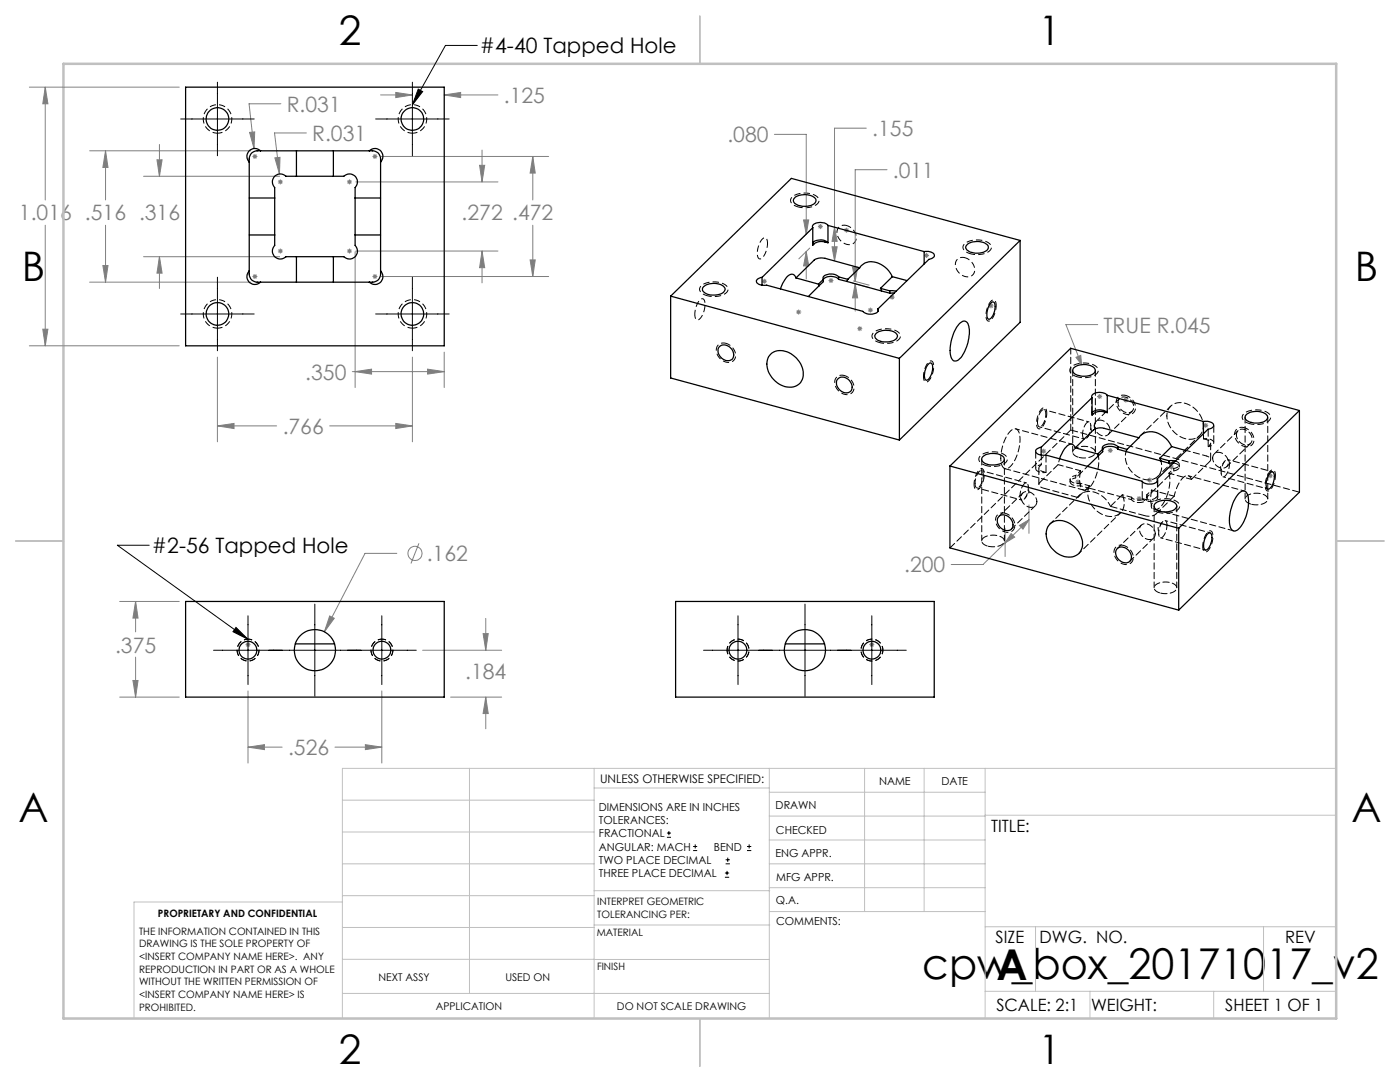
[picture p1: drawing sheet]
<svg xmlns="http://www.w3.org/2000/svg" width="279mm" height="216mm" viewBox="0 0 279 216" stroke-linecap="round" stroke-linejoin="round" font-family="sans-serif">
<g fill="none" stroke="#808080" stroke-width=".2">
<path d="M5.9 17.4h29.9M9 17.4v22.5M9 17.4l.6 3.3h-1.1zM76 18.9h6.3M79 18.5l3.3 .4-3.3 .6zM88.7 18.9h10.7M88.7 18.9l3.2-.4v1zM17.9 30.1h32.2M21.1 30.1l.5 3.3h-1.1zM21.1 30.1v9.8M28.6 35.2h27.2M31.3 31.9h1l-.5 3.3z"/>
<path d="M31.8 28.8v6.4M49.8 26.4l1-.1-.1 3.3zM50.4 31.2h1M50.5 30.9l.7 .7M50.9 30.7v1M51.2 30.9l-.7 .7M54.9 31.5l1-.1-.1 3.3zM55.5 36.3h.9M55.6 35.9l.7 .8M56 35.8v1M56.1 20.7h-6.4l1 8.9M56.3 35.9l-.7 .8"/>
<path d="M61.1 26.5h-6.3l1 8.2M69.3 36.3h.9M69.4 35.9l.7 .8M69.7 35.8v1M70.1 35.9l-.7 .8M71 36.3h28.4M74.3 31.2h1M74.5 30.9l.7 .7M74.8 30.7v1M75.2 30.9l-.7 .7M76.1 31.2h33.4M95.7 33h1l-.5 3.3z"/>
<path d="M96.2 30v6.3M106.3 31.2l.5 3.3h-1zM106.3 31.2v8.7M154.6 26.8h6.3v19.9M172.9 25.6h-6.4v26.5M177 33.9h-6.3v22.3M9 44.9v24.1M17.9 56.3h32.2M20.5 53h1.1l-.5 3.3zM21.1 44.9v11.4M28.6 51.2h27.2M31.8 51.2l.5 3.3h-1z"/>
<path d="M31.8 51.2v6.4M50.4 55.2h1M50.5 54.8l.7 .7M50.9 54.7v1M51.2 54.8l-.7 .7M55.5 50.1h.9M55.6 49.7l.7 .7M56 49.6v1M56.3 49.7l-.7 .7M69.3 50.1h.9M69.4 49.7l.7 .7M69.7 49.6v1"/>
<path d="M70.1 49.7l-.7 .7M70.9 50.2v27.1M71 50.1h28.4M74.3 55.2h1M74.5 54.8l.7 .7M74.8 54.7v1M75.2 54.8l-.7 .7M76.1 55.2h33.4M96.2 50.1l.5 3.3h-1zM96.2 50.1v6.3M105.8 51.9h1l-.5 3.3zM106.3 44.9v10.3"/>
<path d="M152 56.1h1M152.2 55.8l.7 .7M152.5 55.6v1M152.9 55.8l-.7 .7M160.4 43.9h1l-.5 2.8zM160.9 50.2l.5 2.9h-1zM160.9 50.2v5.5M161.6 49.5l-2.2 2.1M161.6 46l-2.2 2.2M163.2 45.2h1M163.4 44.8l.7 .7M163.7 44.7v1"/>
<path d="M164.1 44.8l-.7 .7M165.3 56h1M165.5 55.6l.7 .7M165.8 55.5v1M166.1 49.2h1l-.6 2.9zM166.2 55.6l-.7 .7M166.5 45.3l.6 2.9h-1zM168.5 45.9h.9M168.6 45.6l.7 .7M168.9 45.4v1M169.3 45.6l-.7 .7M170.1 56.5l3.4 .9"/>
<path d="M170.1 53.3h1.1l-.5 2.9zM170.3 56.1l3.2 .8M170.7 56.6v5.5M170.7 56.6l.5 2.8h-1.1zM177.6 59.3h.9M177.7 58.9l.7 .8M178 58.8v1M178.4 58.9l-.7 .8M184.4 51h1M184.5 50.6l.7 .7M184.9 50.4v1.1M185.2 50.6l-.7 .7"/>
<path d="M5.9 69h29.9M8.5 65.7h1.1l-.6 3.3zM43.4 71.3v16.9M70.3 74.2h18.4M70.9 74.2l3.3-.5v.9zM82.3 71.3v16.9M85.3 73.7l3.4 .5-3.4 .4zM88.7 70.3v7M158.9 62.3h1M159 61.9l.7 .7M159.4 61.8v1M159.7 61.9l-.7 .7"/>
<path d="M171.1 65.6h1M171.2 65.2l.7 .7M171.6 65.1v1M171.9 65.2l-.7 .7M173.2 61.9h1M173.4 61.5l.7 .7M173.7 61.4v1M174.1 61.5l-.7 .7M197.3 61h1M197.4 60.7l.7 .7M197.8 60.5v1M198.1 60.7l-.7 .7"/>
<path d="M214.7 71.3l1-.4 .2 1.9zM218.9 79.1h1.1M219.1 64.8h-6.4l3.2 8M219.1 78.8l.7 .7M219.5 78.6v1M219.8 78.8l-.7 .7M224.2 79.8h1M224.3 79.5l.7 .7M224.7 79.3v1M225 79.5l-.7 .7M43.4 85l3.3-.5v1zM43.4 85h11.8"/>
<path d="M65.8 85h16.5M79 84.5l3.3 .5-3.3 .5zM207.8 90h1M207.9 89.7l.7 .7M208.3 89.5v1M208.6 89.7l-.7 .7M214.6 96.2h1M214.8 95.8l.7 .7M215.1 95.7v1M215.5 95.8l-.7 .7M221.1 89.9h1M221.2 89.5l.7 .7"/>
<path d="M221.6 89.4v1M221.9 89.5l-.7 .7M226.8 99.5h1M227 99.1l.7 .7M227.3 99v1M227.7 99.1l-.7 .7M229 95.8h.9M229.1 95.4l.7 .7M229.4 95.3v1M229.8 95.4l-.7 .7M233.3 93.2h1M233.4 92.9l.7 .7"/>
<path d="M233.8 92.7v1M234.1 92.9l-.7 .7M240.1 84.9h1M240.3 84.5l.7 .7M240.6 84.4v1M241 84.5l-.7 .7M253 94.9h1M253.2 94.6l.7 .7M253.5 94.4v1M253.9 94.6l-.7 .7M79.2 110.4h-6.4l-8.1 15.7M83.6 108.4l-1.6 4"/>
<path d="M200.6 105.4v5.7M200.6 108.3l-4.4 4.3h-6.4M201.8 106.5l.7 .7-1.9 1.1zM203.4 104.8l2-1.1-1.2 1.9zM205.4 100.8v5.6M205.4 103.7l-4.8 4.6M23.9 120h11.9M23.9 139.1h11.9M26.5 135.8h1.1l-.5 3.3zM27.1 120l.5 3.3h-1.1zM27.1 120v6.1M27.1 131.1v8"/>
<path d="M49 128.6h1M49.1 128.3l.7 .7M49.5 128.1v1M49.5 137.9v14.4M49.8 128.3l-.7 .7M65.8 122.9l.9 .5-2 2.7zM76.2 137.9v14.4M84.3 129.8h15.8M89.9 139.1h10.2M96.4 126.4h1l-.5 3.4zM96.9 123.4v6.4M96.9 139.1v6.3"/>
<path d="M96.9 139.1l.5 3.3h-1zM173.5 128.6h1M173.6 128.3l.7 .7M174 128.1v1M174.3 128.3l-.7 .7M49.5 149.1l3.3-.5v1zM49.5 149.1h6.8M66.9 149.1h9.3M72.9 148.6l3.3 .5-3.3 .5z"/>
<circle cx="82.8" cy="110.4" r="1.41"/>
</g>
<g fill="none" stroke="#000" stroke-width=".2">
<path d="M43.4 16.4v14.7M82.3 16.4v14.7M83.5 17.8l.8 .5-2 2.6zM95.3 9.1h-6.4l-6.6 11.8M36.1 23.7h14.6M75 23.7h14.6M43.4 55.3v14.7M82.3 55.3v14.7M36.1 62.7h14.6M75 62.7h14.6M29.8 108.8h-6.4l26.1 18.8M42.6 129.8h40.5"/>
<path d="M47.1 125.2l2.4 2.4-3-1.6zM49.5 122.9v13.7M62.8 120.5v18.4M76.2 122.9v13.7M140.4 129.8h40.5M147.3 122.9v13.7M160.7 120.5v18.4M174 122.9v13.7M133.1 167.1h.8M133.1 166.2h.8M133.5 165.8v.9M138.3 169.7h.8"/>
<path d="M138.3 168.9h.8M138.7 168.5v.8M144.7 175h.8M144.7 174.2h.8M144.8 172.4h.9M144.8 171.6h.9M145.1 173.8v.8M145.2 171.1v.9M149.1 169.7h.8M149.1 168.9h.8M149.5 168.5v.8"/>
</g>
<g fill="none" stroke="#000" stroke-width=".2" stroke-dasharray="1.3 .6" stroke-dashoffset=".4" stroke-linecap="butt">
<path d="M141.1 59l-.4-.1a1.11 1.11 0 0 1-.8-1.8 4.2 4.2 0 0 1 5.3 .1 1.18 1.18 0 0 1-1.1 1.7l-1.6 .3-1.4-.2M153.2 48.6v-.4a.61 .61 0 0 0-.5-.8 .61 .61 0 0 0-.7 .5 3.9 3.9 0 0 0-.6 3.6 .73 .73 0 0 0 1.1-.5l.4-1.1 .3-1.3M159.3 41.3l-.4-.1a1.11 1.11 0 0 1-.9-1.8 4.2 4.2 0 0 1 5.3 .1 1.18 1.18 0 0 1-1 1.7l-1.4 .2-1.6-.1M193.7 50.6l-.4-.1a1.11 1.11 0 0 1-.9-1.8 4.2 4.2 0 0 1 5.3 .2 1.18 1.18 0 0 1-1 1.6l-1.6 .3-1.4-.2M138.7 62.7v.4a.61 .61 0 0 0 .4 .7 .61 .61 0 0 0 .8-.4 3.9 3.9 0 0 0 .5-3.7 .73 .73 0 0 0-1 .6l-.5 1-.2 1.4M175.5 68.4l-.4-.2a1.11 1.11 0 0 1-.8-1.8 4.2 4.2 0 0 1 5.3 .2 1.18 1.18 0 0 1-1.1 1.7l-1.6 .2-1.4-.1M184.3 75.1a3.5 3.5 0 0 1 1.5-3.1h.1a1.85 1.85 0 0 1 .3 2.2 2.24 2.24 0 0 1-1.5 2l-.3-.3-.1-.8M198.8 61a3.5 3.5 0 0 1-1.5 3.1 1.85 1.85 0 0 1-.4-2.2 2.24 2.24 0 0 1 1.5-2.1l.3 .4 .1 .8M215 75.2l-.4-.1a1.11 1.11 0 0 1-.8-1.8 4.2 4.2 0 0 1 5.2 .1 1.18 1.18 0 0 1-1 1.7l-1.3 .3-1.7-.2M194.4 96.6v.4a.61 .61 0 0 0 .4 .7 .61 .61 0 0 0 .8-.4 3.9 3.9 0 0 0 .6-3.7 .73 .73 0 0 0-1.1 .6l-.5 1-.2 1.4M196.9 92.9l-.4-.1a1.11 1.11 0 0 1-.9-1.8 4.2 4.2 0 0 1 5.3 .2 1.18 1.18 0 0 1-1.1 1.6l-1.5 .3-1.4-.2M208.9 82.5v-.4a.61 .61 0 0 0-.4-.7 .61 .61 0 0 0-.8 .4 3.9 3.9 0 0 0-.6 3.6 .73 .73 0 0 0 1.1-.5l.5-1 .2-1.4"/>
<path d="M249.4 84.5l-.6-.2a1.11 1.11 0 0 1-.9-1.1 1.11 1.11 0 0 1 1-1.1 4.3 4.3 0 0 1 4.5 .7 1.18 1.18 0 0 1-1 1.6l-1.6 .3-1.4-.2M254.5 94.9a3.5 3.5 0 0 1-1.4 3.1h-.1a1.85 1.85 0 0 1-.4-2.2 2.24 2.24 0 0 1 1.5-2l.3 .3 .1 .8M231.3 102.3l-.4-.2a1.11 1.11 0 0 1-.9-1.8 4.2 4.2 0 0 1 5.3 .2 1.18 1.18 0 0 1-1.1 1.7l-1.5 .2-1.4-.1M240 109a3.5 3.5 0 0 1 1.5-3.1h.1a1.85 1.85 0 0 1 .3 2.2 2.24 2.24 0 0 1-1.4 2l-.4-.3-.1-.8M49.5 127.5a2.18 2.18 0 0 0-1.9 3.2 2.18 2.18 0 0 0 3.7 .2 2.18 2.18 0 0 0-1.6-3.4h-.2M49.5 127.5a2.18 2.18 0 0 1 1.9 3.2 2.18 2.18 0 0 1-3.7 .2 2.18 2.18 0 0 1 1.6-3.4h.2M76.2 127.5a2.18 2.18 0 0 0-1.9 3.2 2.18 2.18 0 0 0 3.7 .2 2.18 2.18 0 0 0-1.6-3.4h-.2M76.2 127.5a2.18 2.18 0 0 1 2 3.2 2.18 2.18 0 0 1-3.8 .2 2.18 2.18 0 0 1 1.6-3.4h.2M145.1 129.7a2.18 2.18 0 0 1 3.2-1.9 2.18 2.18 0 0 1 .2 3.7 2.18 2.18 0 0 1-3.4-1.6v-.2M145.1 129.7a2.18 2.18 0 0 0 3.2 1.9 2.18 2.18 0 0 0 .2-3.7 2.18 2.18 0 0 0-3.4 1.6v.2M176.2 129.7a2.18 2.18 0 0 1-3.2 1.9 2.18 2.18 0 0 1-.2-3.7 2.18 2.18 0 0 1 3.4 1.6v.2M176.2 129.7a2.18 2.18 0 0 0-3.2-1.9 2.18 2.18 0 0 0-.2 3.7 2.18 2.18 0 0 0 3.4-1.6v-.2"/>
</g>
<path d="M43.4 26.6a2.84 2.84 0 0 1-2.5-4.2 2.84 2.84 0 0 1 4.9-.2 2.84 2.84 0 0 1-2.1 4.4h-.3M82.3 26.6a2.84 2.84 0 0 1-2.5-4.2 2.84 2.84 0 0 1 4.9-.2 2.84 2.84 0 0 1-2.1 4.4h-.3M169 45a1.51 1.51 0 0 0-1.8 .6 1.51 1.51 0 0 0 .1 1.8 2.04 2.04 0 0 0 3.4 .8 2.41 2.41 0 0 0-1.7-3.2M192.6 51.4a1.51 1.51 0 0 0-1.7 .6 1.51 1.51 0 0 0 .1 1.8 2.04 2.04 0 0 0 3.3 .8 2.41 2.41 0 0 0-1.7-3.2M43.4 65.5a2.84 2.84 0 0 1-2.5-4.2 2.84 2.84 0 0 1 4.9-.2 2.84 2.84 0 0 1-2.1 4.4h-.3M82.3 65.5a2.84 2.84 0 0 1-2.5-4.2 2.84 2.84 0 0 1 4.9-.2 2.84 2.84 0 0 1-2.1 4.4h-.3M144.9 68.5a2.31 2.31 0 0 1 1.5 3.4 2.27 2.27 0 0 1-3.4-1.5 1.44 1.44 0 0 1 .3-1.6 1.44 1.44 0 0 1 1.6-.3M168.5 74.9a2.31 2.31 0 0 1 1.5 3.5 2.27 2.27 0 0 1-3.4-1.6 1.44 1.44 0 0 1 .4-1.5 1.44 1.44 0 0 1 1.5-.4M224.7 78.9a1.51 1.51 0 0 0-1.8 .6 1.51 1.51 0 0 0 .2 1.8 2.04 2.04 0 0 0 3.3 .8 2.41 2.41 0 0 0-1.7-3.2M248.3 85.3a1.51 1.51 0 0 0-1.7 .6 1.51 1.51 0 0 0 .1 1.8 2.04 2.04 0 0 0 3.4 .8 2.41 2.41 0 0 0-1.8-3.2M200.6 102.4a2.31 2.31 0 0 1 1.5 3.4 2.27 2.27 0 0 1-3.4-1.5 1.44 1.44 0 0 1 .4-1.6 1.44 1.44 0 0 1 1.5-.3M224.2 108.8a2.31 2.31 0 0 1 1.6 3.5 2.27 2.27 0 0 1-3.4-1.6 1.44 1.44 0 0 1 .3-1.5 1.44 1.44 0 0 1 1.5-.4" fill="none" stroke="#000" stroke-width=".2" stroke-dasharray="1.3 .6" stroke-dashoffset=".3" stroke-linecap="butt"/>
<g fill="none" stroke="#c0c0c0" stroke-width=".2">
<path d="M68.3 159.7h50.3M93.7 153.3v44.9M118.6 153.3v49.9M118.6 157.2h34.9M153.5 153.3v49.9M153.5 158.1h43.1M172.5 153.3v28.6M184.4 153.3v28.6M196.6 153.3v49.9M266.7 153.3h-198.4v49.9M68.3 178.7h50.3M68.3 172.4h50.3"/>
<path d="M68.3 166h50.3M68.3 180h-41.6v23.2M118.6 177.7h35M153.5 167.6h43.1M153.5 162.8h43.1M153.5 172.4h43.1M153.5 177.1h43.1M196.6 162.7h70.1M68.3 198.2h85.2M68.3 191.4l85.2 .1M68.3 185.1h50.3M118.6 184.6h35"/>
<path d="M153.6 181.9h43M196.6 197.8h70.1M196.6 184.9h70.1M206.7 184.9v12.9M217.5 197.8v5.4M242.2 197.8v5.4M252.2 184.9v12.9"/>
</g>
<path d="M139.7 3.2v9.5M3.1 107.9h9.6M266.7 107.9h9.5M139.7 203.2v9.6" fill="none" stroke="#c0c0c0" stroke-width=".25"/>
<path d="M12.7 12.7h254v190.5h-254z" fill="none" stroke="#c0c0c0" stroke-width=".5"/>
<path d="M27.1 120l.5 3.3h-1.1zM26.5 135.8h1.1l-.5 3.3zM49.5 149.1l3.3-.5v1zM72.9 148.6l3.3 .5-3.3 .5zM65.8 122.9l-1.1 3.2 2-2.7zM96.4 126.4h1l-.5 3.4zM96.9 139.1l.5 3.3h-1zM31.3 31.9h1l-.5 3.3zM31.8 51.2l.5 3.3h-1zM21.1 30.1l.5 3.3h-1.1zM20.5 53h1.1l-.5 3.3zM9 17.4l.6 3.3h-1.1zM8.5 65.7h1.1l-.6 3.3zM43.4 85l3.3-.5v1zM79 84.5l3.3 .5-3.3 .5zM96.2 50.1l.5 3.3h-1zM95.7 33h1l-.5 3.3zM106.3 31.2l.5 3.3h-1zM105.8 51.9h1l-.5 3.3zM70.9 74.2l3.3-.5v.9zM85.3 73.7l3.4 .5-3.4 .4zM79 18.5l3.3 .4-3.3 .6zM88.7 18.9l3.2-.4v1zM54.9 31.5l.9 3.2 .1-3.3zM49.8 26.4l.9 3.2 .1-3.3zM214.7 71.3l1.2 1.5-.2-1.9zM203.4 104.8l2-1.1-1.2 1.9zM201.8 106.5l.7 .7-1.9 1.1zM170.7 56.6l.5 2.8h-1.1zM170.1 53.3h1.1l-.5 2.9zM166.1 49.2h1l-.6 2.9zM166.5 45.3l.6 2.9h-1zM160.9 50.2l.5 2.9h-1zM160.4 43.9h1l-.5 2.8z" fill="#808080"/>
<path d="M47.1 125.2l2.4 2.4-3-1.6zM83.5 17.8l.8 .5-2 2.6z" fill="#000"/>
<g fill="none" stroke="#000" stroke-width=".25">
<path d="M37 17.4h51.7v51.6h-51.7zM49.7 39.5h5.1M50.2 30.6l1.1-.5h23.1a1.57 1.57 0 0 1 1.6 1.6v23a1.57 1.57 0 0 1-1.6 1.6h-23.1a1.57 1.57 0 0 1-1.6-1.6v-23zM52 30.1a1.6 1.6 0 0 0-2.3 0 1.6 1.6 0 0 0 0 2.2M54.9 35.1a1.63 1.63 0 0 1 2.2 .1h11.5a1.6 1.6 0 0 1 2.3 0 1.6 1.6 0 0 1 0 2.2v11.6a1.6 1.6 0 0 1 0 2.2 1.6 1.6 0 0 1-2.3 0h-11.5a1.6 1.6 0 0 1-2.3 0 1.6 1.6 0 0 1 0-2.2v-11.6a1.62 1.62 0 0 1 .1-2.3zM59.2 30.1v5.1M66.5 30.1v5.1M70.9 39.5h5.1M73.7 30.1a1.6 1.6 0 0 1 2.3 0 1.6 1.6 0 0 1 0 2.2M158.7 39.3a3.4 3.4 0 0 1 4.1 .4 1.07 1.07 0 0 1-.9 1.3 3.4 3.4 0 0 1-3.5-.6v-.6zM49.7 54a1.6 1.6 0 0 0 0 2.3 1.6 1.6 0 0 0 2.3 0M49.7 46.9h5.1"/>
<path d="M59.2 51.2v5.1M66.5 51.2v5.1M70.9 46.9h5.1M76 54a1.6 1.6 0 0 1 0 2.3 1.6 1.6 0 0 1-2.3 0M133.8 59.1l45.7 12.4M133.8 59.1v16.3l45.7 12.4M140.4 57.2a3.3 3.3 0 0 1 4.2 .2 1.15 1.15 0 0 1-1.2 1.4 2.88 2.88 0 0 1-3.2-.9v-.3zM152.1 55.4a.86 .86 0 0 0-1 1 2.29 2.29 0 0 0 1.9 .5l19.2 5.2a2.31 2.31 0 0 0 3.1 0l-.1-.5M152.1 55.4v1.5M158.9 55.5a.97 .97 0 0 0-.9-.8 .97 .97 0 0 0-1 .6l-.8 1.3-.4 1M158.9 55.5l4.4 1.2M162.2 48.4a2.32 2.32 0 0 1 3 0"/>
<path d="M162.2 45.4v3.5a2.59 2.59 0 0 1 3-.5M162.2 45.4l-10.1 10M163.3 56.7l.1 .3M163.4 57l-2.1 2.2M164.3 55.7a2.22 2.22 0 0 1 3.1 0M164.3 55.7v.5l-.9 .8M164.3 55.7l-1 1M165.2 45a2.22 2.22 0 0 0-3 0v.4M165.2 45l19.2 5.2M165.2 45v3.4M167.4 55.2a2.31 2.31 0 0 0-3.1 .1v.4M167.4 55.7l1.6 .5"/>
<path d="M167.4 55.2l1.8 .5M167.4 55.2v.5M169 56.2l6.9 1.9M169.2 55.7l-.2 .5M171.6 53.4a3.1 3.1 0 0 1 4.3-.6l1.1 .9 1.1 1.5M171.6 53.4l-7-1.9a2.7 2.7 0 0 0-2.1 .4l-3.6 3.6M171.6 53.4l-2.4 2.3M175.7 57.5l.2 .6M175.7 57.5l1.9 .5M175.9 58.1l1.7 .4M177.6 58.5h.9M177.6 58l1.3 .1"/>
<path d="M177.6 58v.5M178.1 55.2l-2.4 2.3M178.1 55.2l2.9 .8M184.4 50.2a1.67 1.67 0 0 1 2.1 .7l-.1 .4-1 .5-10.2 9.8M184.4 50.2v2.5M193 48.9a3.3 3.3 0 0 1 4.2 .2 1.07 1.07 0 0 1-.9 1.2 3.3 3.3 0 0 1-3.5-.7v-.4zM203.6 48l-45.7-12.4-24.1 23.5M203.6 48l-24.1 23.5M203.6 48v16.3l-24.1 23.5M143.5 69.3a1.81 1.81 0 0 1 2.9 1.3 1.24 1.24 0 0 1-.6 1.3 1.24 1.24 0 0 1-1.5-.2 1.79 1.79 0 0 1-.8-2.4zM153.8 70.6a3.8 3.8 0 0 1 5.2 .9 3.7 3.7 0 0 1 .5 5.1 3.9 3.9 0 0 1-5.4-1.2 3.6 3.6 0 0 1-.3-4.8zM167.3 75.5a1.83 1.83 0 0 1 2.2 .4 1.83 1.83 0 0 1 .2 2.2 1.88 1.88 0 0 1-2.1-.3 1.88 1.88 0 0 1-.5-2.1z"/>
<path d="M174.8 66.6a3.4 3.4 0 0 1 4.1 0 .94 .94 0 0 1-.8 1.5 3.3 3.3 0 0 1-3.4-.6l-.1-.6zM175.2 61.6v.5M179.5 71.5v16.3M185.5 72.5l.1-.1a.82 .82 0 0 1 .5 1.2 2.68 2.68 0 0 1-1.2 2.3 1.73 1.73 0 0 1-.2-2.1l.3-.8zM191.5 64.5a.99 .99 0 0 1 1.2-.4 .99 .99 0 0 1 .7 1 8.2 8.2 0 0 1-2.1 6.7 .94 .94 0 0 1-1.1 .2 .94 .94 0 0 1-.5-1 8.4 8.4 0 0 1 1.8-6.5zM197.8 60.5a.47 .47 0 0 1 .6-.2 .47 .47 0 0 1 .2 .6 3.2 3.2 0 0 1-1.1 2.8 .8 .8 0 0 1-.5-1.2 3.4 3.4 0 0 1 .8-2zM214.3 73.4a3.2 3.2 0 0 1 4.2 .2 1.01 1.01 0 0 1-.9 1.3 3.5 3.5 0 0 1-3.4-.6l-.1-.4zM217.9 79.3v3.5a2.59 2.59 0 0 1 3.1-.5M217.9 79.3l-10.1 10M221 78.9a2.22 2.22 0 0 0-3.1 0v.4M221 78.9l19.2 5.2M221 78.9v3.4"/>
<path d="M189.6 93l45.6 12.4M189.6 93v16.3l45.6 12.4M196.1 91.1a3.3 3.3 0 0 1 4.3 .3 1.15 1.15 0 0 1-1.3 1.3 2.85 2.85 0 0 1-3.2-.9v-.3zM207.8 89.3a.85 .85 0 0 0-1 1 2.29 2.29 0 0 0 1.9 .5l19.2 5.2a2.31 2.31 0 0 0 3.1 0v-.5M207.8 89.3v1.5M214.6 89.4a.96 .96 0 0 0-.9-.8 .96 .96 0 0 0-.9 .6l-.7 .9-.6 1.4M214.6 89.4l4.5 1.2M217.9 82.3a2.32 2.32 0 0 1 3.1 0M219.1 90.6l.1 .4M219.2 91l-2.2 2.1M220.1 89.6a2.32 2.32 0 0 1 3 0M220.1 89.6v.5l-.9 .9"/>
<path d="M220.1 89.6l-1 1M223.1 89.1a2.31 2.31 0 0 0-3.1 .1l.1 .4M223.1 89.6l1.6 .5M223.1 89.1l1.8 .6M223.1 89.1v.5M224.7 90.1l7 1.9M224.9 89.7l-.2 .4M227.3 87.3a3.4 3.4 0 0 1 5.1-.1l.7 .7 .7 1.2M227.3 87.3l-6.9-1.8a2.52 2.52 0 0 0-2.2 .3l-3.6 3.6M227.3 87.3l-2.4 2.4M231 95.5v.5M231.5 91.4l.2 .6"/>
<path d="M231.5 91.4l1.8 .5M231.7 92l1.6 .4M233.3 91.9l1.3 .1M233.3 91.9v.5M233.8 89.1l-2.3 2.3M233.8 89.1l2.9 .8M234.2 92.4h-.9M240.2 84.1a1.73 1.73 0 0 1 2 .7l-.2 .5-.9 .4-10.1 9.8M240.2 84.1v2.5M247.3 98.4a.99 .99 0 0 1 1.1-.4 .99 .99 0 0 1 .7 1 8 8 0 0 1-2.3 6.8 .92 .92 0 0 1-.9 0 .92 .92 0 0 1-.4-.9 8.5 8.5 0 0 1 1.8-6.5zM248.8 82.6a3.3 3.3 0 0 1 4.1 .4 1.16 1.16 0 0 1-1.2 1.3 2.95 2.95 0 0 1-3.2-.8l.1-.6zM253.5 94.4a.47 .47 0 0 1 .6-.2 .47 .47 0 0 1 .2 .6 3.2 3.2 0 0 1-1.1 2.8 .8 .8 0 0 1-.5-1.2 3.7 3.7 0 0 1 .8-2z"/>
<path d="M259.3 81.9l-45.6-12.4-24.1 23.5M259.3 81.9l-24.1 23.5M259.3 81.9v16.3l-24.1 23.5M199.4 103a1.83 1.83 0 0 1 2.2 .4 1.83 1.83 0 0 1 .2 2.2 1.88 1.88 0 0 1-2.1-.3 1.88 1.88 0 0 1-.5-2.1zM209.5 104.5a3.8 3.8 0 0 1 5.2 .9 3.7 3.7 0 0 1 .6 5.1 3.9 3.9 0 0 1-5.5-1.2 3.7 3.7 0 0 1-.3-4.8zM222.8 109.6a1.77 1.77 0 0 1 2.9 1 1.25 1.25 0 0 1-.4 1.5 1.25 1.25 0 0 1-1.6-.1 1.82 1.82 0 0 1-.9-2.4zM230.5 100.5a3.5 3.5 0 0 1 4.2 0 1.07 1.07 0 0 1-1.2 1.5 2.88 2.88 0 0 1-3.2-.8v-.4zM235.2 105.4v16.3M240.9 106.7a.52 .52 0 0 1 .6-.4 .52 .52 0 0 1 .4 .7 2.91 2.91 0 0 1-1.3 2.8 1.65 1.65 0 0 1-.2-2.1zM37 120h51.7v19.1h-51.7zM58.9 128.5h7.8M134.8 120h51.6v19.1h-51.6z"/>
<path d="M156.7 128.5h7.8"/>
<circle cx="43.4" cy="23.7" r="2.27"/>
<circle cx="82.3" cy="23.7" r="2.26"/>
<circle cx="43.4" cy="62.6" r="2.27"/>
<circle cx="82.3" cy="62.7" r="2.26"/>
<circle cx="49.5" cy="129.7" r="1.77"/>
<circle cx="62.9" cy="129.7" r="4.1"/>
<circle cx="76.2" cy="129.7" r="1.78"/>
<circle cx="147.3" cy="129.7" r="1.77"/>
<circle cx="160.6" cy="129.7" r="4.1"/>
<circle cx="174" cy="129.7" r="1.78"/>
</g>
<path d="M208.2 97.4l6.9 1.9M215.3 91.3a3 3 0 0 0 3.3-.8 1.06 1.06 0 0 0-1.1-1.3 3.3 3.3 0 0 0-3.3 .7 .95 .95 0 0 0 .8 1.3l.3 .1M217.3 97.4l6.9 1.9M217.5 96.9l-2.4 2.4M197.1 109a3 3 0 0 0 3.3-.8 1.06 1.06 0 0 0-1-1.2 3.3 3.3 0 0 0-3.4 .6 .95 .95 0 0 0 .8 1.3l.3 .1M221.6 101l2.4-2.3M221.6 101l6.9 1.9M231.5 118.3a3 3 0 0 0 3.3-.8 1.06 1.06 0 0 0-1-1.2 3.3 3.3 0 0 0-3.4 .7 .95 .95 0 0 0 .8 1.2l.3 .1M249.7 100.6a3 3 0 0 0 3.3-.8 1.06 1.06 0 0 0-1-1.2 3.3 3.3 0 0 0-3.4 .6 .94 .94 0 0 0 .8 1.3l.3 .1" fill="none" stroke="#000" stroke-width=".2" stroke-dasharray="1.3 .6" stroke-dashoffset="-.1"/>
<g fill="none" stroke="#000" stroke-width=".2" stroke-dasharray="1.3 .6" stroke-dashoffset=".5">
<path d="M214 88.6l-11.3-3M217.1 93l-1.6 1.5M218.4 85a1.31 1.31 0 0 1 .9-1.2 1.31 1.31 0 0 1 1.4 .5 1.44 1.44 0 0 1 .8 1.4 1.44 1.44 0 0 1-1 1.3 2.13 2.13 0 0 1-2.1-2M219.2 91a8 8 0 0 1-2.2 6.6 .9 .9 0 0 1-.9 .1 .9 .9 0 0 1-.5-.9l-.1-1v-1.3M223.1 80.4a1.31 1.31 0 0 1 1-1.2 1.31 1.31 0 0 1 1.4 .5 1.44 1.44 0 0 1 .8 1.4 1.44 1.44 0 0 1-1.1 1.3 2.13 2.13 0 0 1-2.1-2M224.2 99.3a2.79 2.79 0 0 1-.8 3.2 2.79 2.79 0 0 1-3.3 .2 4.7 4.7 0 0 1-2.8-5.3M228.5 99.6a2.49 2.49 0 0 0 2.2-.3M231.7 91.9a2.79 2.79 0 0 1-.8 3.3 2.79 2.79 0 0 1-3.3 .2 4.7 4.7 0 0 1-2.9-5.3M233.4 94.8a8 8 0 0 1-2.2 6.7 .9 .9 0 0 1-.9 .1 .9 .9 0 0 1-.5-.9l-.2-1 .1-1.3M240.2 87.6v-1M240.8 91l-4-1.1M242 91.4a1.31 1.31 0 0 1 1-1.2 1.31 1.31 0 0 1 1.4 .5 1.44 1.44 0 0 1 .8 1.5 1.44 1.44 0 0 1-1.1 1.2 2.13 2.13 0 0 1-2.1-2"/>
<path d="M246.8 86.8a1.31 1.31 0 0 1 .9-1.2 1.31 1.31 0 0 1 1.4 .5 1.44 1.44 0 0 1 .8 1.4 1.44 1.44 0 0 1-1 1.3 2.13 2.13 0 0 1-2.1-2M248.4 98l-11.3-3.1M206.9 100.1a1.93 1.93 0 0 0-2.8-1.7 1.89 1.89 0 0 0 0 1.9 1.89 1.89 0 0 0 1.8 .9l.5-.1 .3-.3 .2-.7M228.5 102.9a2.49 2.49 0 0 0 2.2-.3M230.6 106.5a1.93 1.93 0 0 0-2.8-1.7 1.89 1.89 0 0 0 0 2 1.89 1.89 0 0 0 1.7 .9l.5-.2 .3-.3 .3-.7"/>
</g>
<path d="M194.6 96.4a2.65 2.65 0 0 1 1.2-2.5 1.68 1.68 0 0 1 .3 2.1 1.44 1.44 0 0 1-1.2 1.3l-.2-.2-.1-.7M203.6 98.9a2.65 2.65 0 0 1 1.2-2.6 1.68 1.68 0 0 1 .2 2.1 1.44 1.44 0 0 1-1.1 1.4l-.2-.3-.1-.6M207.1 84.3a2.65 2.65 0 0 1 1.2-2.6 1.68 1.68 0 0 1 .2 2.1 1.44 1.44 0 0 1-1.1 1.3l-.2-.2-.1-.6M216 86.7a2.65 2.65 0 0 1 1.3-2.5 1.68 1.68 0 0 1 .2 2.1 1.44 1.44 0 0 1-1.2 1.3l-.1-.2-.2-.7M245.4 92.6v-.2a.5 .5 0 0 0-.4-.7 .5 .5 0 0 0-.6 .4 2.96 2.96 0 0 0-.4 3 1.59 1.59 0 0 0 1.3-1.6l.1-.9M221.6 101a4.6 4.6 0 0 0-5.4-2.7l-.6 .4-.5 .6M232.9 104.8v-.3a.5 .5 0 0 0-.3-.6 .5 .5 0 0 0-.7 .3 2.96 2.96 0 0 0-.4 3.1 1.59 1.59 0 0 0 1.3-1.6l.1-.9" fill="none" stroke="#000" stroke-width=".2" stroke-dasharray="1.3 .6" stroke-dashoffset=".4"/>
<g fill="none" stroke="#000" stroke-width=".2" stroke-dasharray="1.3 .6">
<path d="M207.3 93.4v3.3M207.8 92.7l-.3 .3M208.2 94.1l.6 .2M211.2 92.7l-3.7 3.6M213.6 95.7v.4M213.7 85.8l-24.1 23.5M214.7 95.4v-.5M215.6 96.9v-.5M215.7 93.9l-.2 .6M217.5 96.9l-.2 .5M217.9 82.3v.5M220 89.4v.5"/>
<path d="M220.1 89.6v.5M224 98.7l.2 .6M225.8 99.7v-.5M228 99.5l.5 .1M228.9 99.2v-.5M228.9 99.5v-.5M229.7 98.4l3.7-3.6M229.8 97.8l-.1 .6M230.7 99.3l.3-.3M233.3 94.4l.1 .4M234.3 94v-.5M235.4 93.2v-.5"/>
<path d="M237.8 95.7l3.6-3.6M240.8 87.7l-.6-.1M241.1 89.1l.3-.3M241.6 91.7v-3.3M230.7 102.6l3.6-3.6"/>
</g>
<path d="M217.9 79.1v3.5M206.7 90v3.5M208.8 94.3v-3.5M228 99.5v-3.5M231.1 99.2v-3.4M241.1 89.1v-3.5M242.2 88.3v-3.4M259.3 98.2l-45.6-12.4" fill="none" stroke="#000" stroke-width=".2" stroke-dasharray="1.3 .6" stroke-dashoffset="-.2"/>
<g fill="none" stroke="#000" stroke-width=".2" stroke-dasharray="1.3 .6" stroke-dashoffset=".6">
<path d="M207.8 92.7a.85 .85 0 0 0-1 1.1 2.25 2.25 0 0 0 2 .5M211.5 91.5l-.3 1.2M214.7 95.4a.85 .85 0 0 0-1 1.1 2.25 2.25 0 0 0 1.9 .4M214.7 94.9a.85 .85 0 0 0-1 1.1 2.25 2.25 0 0 0 1.9 .4M215.5 94.5l-.8 .9M225.8 99.2a2.26 2.26 0 0 0 3.1 0v-.5M225.8 99.7a2.26 2.26 0 0 0 3.1 0v-.5M228 99.5a2.26 2.26 0 0 0 3 0v-.5M228.9 99.2l.8-.8M231.1 95l8.3-8.1M233.4 94.8l.9-.8M241.1 89.1a.85 .85 0 0 0 1-1.1 2.25 2.25 0 0 0-1.9-.4"/>
<path d="M215.3 110.4l8.3-8.1"/>
</g>
<g fill="none" stroke="#000" stroke-width=".2" stroke-dasharray="1.3 .6" stroke-dashoffset=".1">
<path d="M213.7 69.5v16.3M214.1 73.9v16.3M195.9 91.6v16.3M200.6 93.5l15.7 4.3M218.6 90.2v-16.3M231 99v-3M234.3 94a.85 .85 0 0 0 1-1.1l-1.1-.5M248.5 83.2v16.4M253 99.6v-16.4M200.5 107.9v-16.3M230.3 101v16.3M230.5 101.6l15.7 4.3"/>
<path d="M234.9 117.3v-16.3"/>
</g>
<path d="M223.5 79.5l-4.8 4.6M204.1 98.4l-4.7 4.6M215.7 93.9l-4.5-1.2M221.2 86.7l4.7-4.6M229.8 97.8l4.5 1.2M237.8 95.7l-4.5-1.3M244.8 93.1l4.8-4.6M247.1 85.9l-4.8 4.7M201.9 105.6l4.7-4.7M225.5 112l4.7-4.6M227.7 104.8l-4.7 4.6" fill="none" stroke="#000" stroke-width=".2" stroke-dasharray="1.3 .6" stroke-dashoffset=".2"/>
<path d="M207.8 92.7v-1.9M215.6 96.4l1.9 .5M224 98.7l1.8 .5" fill="none" stroke="#000" stroke-width=".2" stroke-dasharray="1.3 .6" stroke-dashoffset="1"/>
<g fill="none" stroke="#000" stroke-width=".2" stroke-dasharray="1.3 .6" stroke-dashoffset=".7">
<path d="M194.9 97.3l9 2.5M199.7 91.4a7.7 7.7 0 0 1 2.4-5.7 .93 .93 0 0 1 1 0 .93 .93 0 0 1 .4 .9 8.2 8.2 0 0 1-2.1 6.7 .94 .94 0 0 1-1 .1 .94 .94 0 0 1-.6-.9l-.1-1.1M204.6 99.4l.7-1.1M204.9 96.4l-9-2.5M205.3 98.3l-.1-1.3M207.4 85.2l9 2.4M215.7 93.9l-1 1M217 87.2l.8-1M217.3 84.2l-8.9-2.5M217.8 86.2l-.1-1.3M228.9 98.7l.9-.9M232.9 83a2.71 2.71 0 0 1 4-2.4 4.7 4.7 0 0 1 3 5.5 3 3 0 0 1-4.6 .9 5 5 0 0 1-2.4-4"/>
<path d="M233.3 94.4l1-.9M243.6 93.2l.1 1.3M244.1 95.1l9 2.5M244.4 92.1l-.8 1.1M254 94.1l-9-2.4M231.1 105.3l.1 1.3M231.6 107.3l9 2.5M231.9 104.3l-.8 1M241.5 106.3l-9-2.4"/>
</g>
<path d="M215.5 98.8l-5.9 5.8M233.6 81.1l-5.9 5.7M234.3 93.5a.85 .85 0 0 0 1-1.1l-.7-.4M237.8 95.7a.96 .96 0 0 0-.9-.8 .96 .96 0 0 0-1 .6 7.8 7.8 0 0 0-1.6 3.5" fill="none" stroke="#000" stroke-width=".2" stroke-dasharray="1.3 .6" stroke-dashoffset=".3"/>
<path d="M215.6 96.9l1.7 .5M224.2 99.3l1.6 .4" fill="none" stroke="#000" stroke-width=".2" stroke-dasharray="1.3 .6" stroke-dashoffset=".9"/>
<path d="M207.5 96.3a.69 .69 0 0 0 0 .8 .69 .69 0 0 0 .7 .3M207.5 93a.69 .69 0 0 0 0 .8 .69 .69 0 0 0 .7 .3M241.4 92.1a.69 .69 0 0 0 .1-.8 .69 .69 0 0 0-.7-.3M241.4 88.8a.69 .69 0 0 0 .1-.8 .69 .69 0 0 0-.7-.3" fill="none" stroke="#000" stroke-width=".2" stroke-dasharray="1.3 .6" stroke-dashoffset=".8"/>
<g font-size="8.5">
<text x="184" y="195.4">cpw_box_20171017_v2</text>
<text x="198.9" y="195.5">A</text>
</g>
<g font-size="8.1">
<text x="67.6" y="8.9">2</text>
<text x="207.3" y="8.9">1</text>
<text x="4.4" y="56.2">B</text>
<text x="270.4" y="56.2">B</text>
<text x="3.7" y="164.1">A</text>
<text x="269.7" y="164.1">A</text>
<text x="67.6" y="212.4">2</text>
<text x="207.3" y="212.4">1</text>
</g>
<g font-size="4.2">
<text x="95.8" y="10.7">#4-40 Tapped Hole</text>
<text x="30.3" y="110.4">#2-56 Tapped Hole</text>
</g>
<g font-size="4.2" fill="#808080">
<text x="57.2" y="22.3">R.031</text>
<text x="100.6" y="20.5">.125</text>
<text x="62.3" y="28.1">R.031</text>
<text x="145.2" y="28.4">.080</text>
<text x="174.1" y="27.2">.155</text>
<text x="178.2" y="35.5">.011</text>
<text x="3.8" y="44">1.016 .516 .316</text>
<text x="92.1" y="44">.272 .472</text>
<text x="220.2" y="66.4">TRUE R.045</text>
<text x="60.9" y="75.7">.350</text>
<text x="56.4" y="86.6">.766</text>
<text x="85.2" y="112">.162</text>
<text x="180.5" y="114.2">.200</text>
<text x="23" y="130.2">.375</text>
<text x="92.8" y="135.4">.184</text>
<text x="57.5" y="150.7">.526</text>
</g>
<g font-size="3.4">
<text x="197.8" y="166">TITLE:</text>
<text x="198.7" y="188.1">SIZE</text>
<text x="207.5" y="188.1">DWG. NO.</text>
<text x="256.5" y="188.2">REV</text>
<text x="198.8" y="201.7">SCALE: 2:1</text>
<text x="217.7" y="201.8">WEIGHT:</text>
<text x="244.5" y="201.7">SHEET 1 OF 1</text>
</g>
<text font-size="2.4" x="119.8" y="156.2">UNLESS OTHERWISE SPECIFIED:</text>
<g font-size="2.2">
<text x="119.5" y="161.8">DIMENSIONS ARE IN INCHES</text>
<text x="154.8" y="161.4">DRAWN</text>
<text x="175.4" y="156.6">NAME</text>
<text x="187.9" y="156.7">DATE</text>
<text x="119.5" y="164.4">TOLERANCES:</text>
<text x="119.5" y="167.1">FRACTIONAL</text>
<text x="154.9" y="166.3">CHECKED</text>
<text x="119.5" y="169.7">ANGULAR: MACH</text>
<text x="119.5" y="172.4">TWO PLACE DECIMAL</text>
<text x="142.5" y="169.7">BEND</text>
<text x="154.8" y="171">ENG APPR.</text>
<text x="119.5" y="175">THREE PLACE DECIMAL</text>
<text x="154.9" y="175.7">MFG APPR.</text>
<text x="154.9" y="180.4">Q.A.</text>
<text x="154.9" y="184.6">COMMENTS:</text>
</g>
<g font-size="2.1">
<text x="75.5" y="195.7">NEXT ASSY</text>
<text x="100.9" y="195.7">USED ON</text>
<text x="86.9" y="201.5">APPLICATION</text>
<text x="123.1" y="201.6">DO NOT SCALE DRAWING</text>
</g>
<g font-size="2">
<text x="31.5" y="182.9">PROPRIETARY AND CONFIDENTIAL</text>
<text x="119.2" y="180.6">INTERPRET GEOMETRIC</text>
<text x="119.2" y="183.1">TOLERANCING PER:</text>
<text x="27.8" y="186.5">THE INFORMATION CONTAINED IN THIS</text>
<text x="27.8" y="189">DRAWING IS THE SOLE PROPERTY OF</text>
<text x="27.8" y="191.6">&lt;INSERT COMPANY NAME HERE&gt;. ANY</text>
<text x="119.1" y="186.7">MATERIAL</text>
<text x="27.8" y="194.1">REPRODUCTION IN PART OR AS A WHOLE</text>
<text x="27.8" y="196.6">WITHOUT THE WRITTEN PERMISSION OF</text>
<text x="119.1" y="193.5">FINISH</text>
<text x="27.8" y="199.1">&lt;INSERT COMPANY NAME HERE&gt; IS</text>
<text x="27.8" y="201.7">PROHIBITED.</text>
</g>
</svg>
